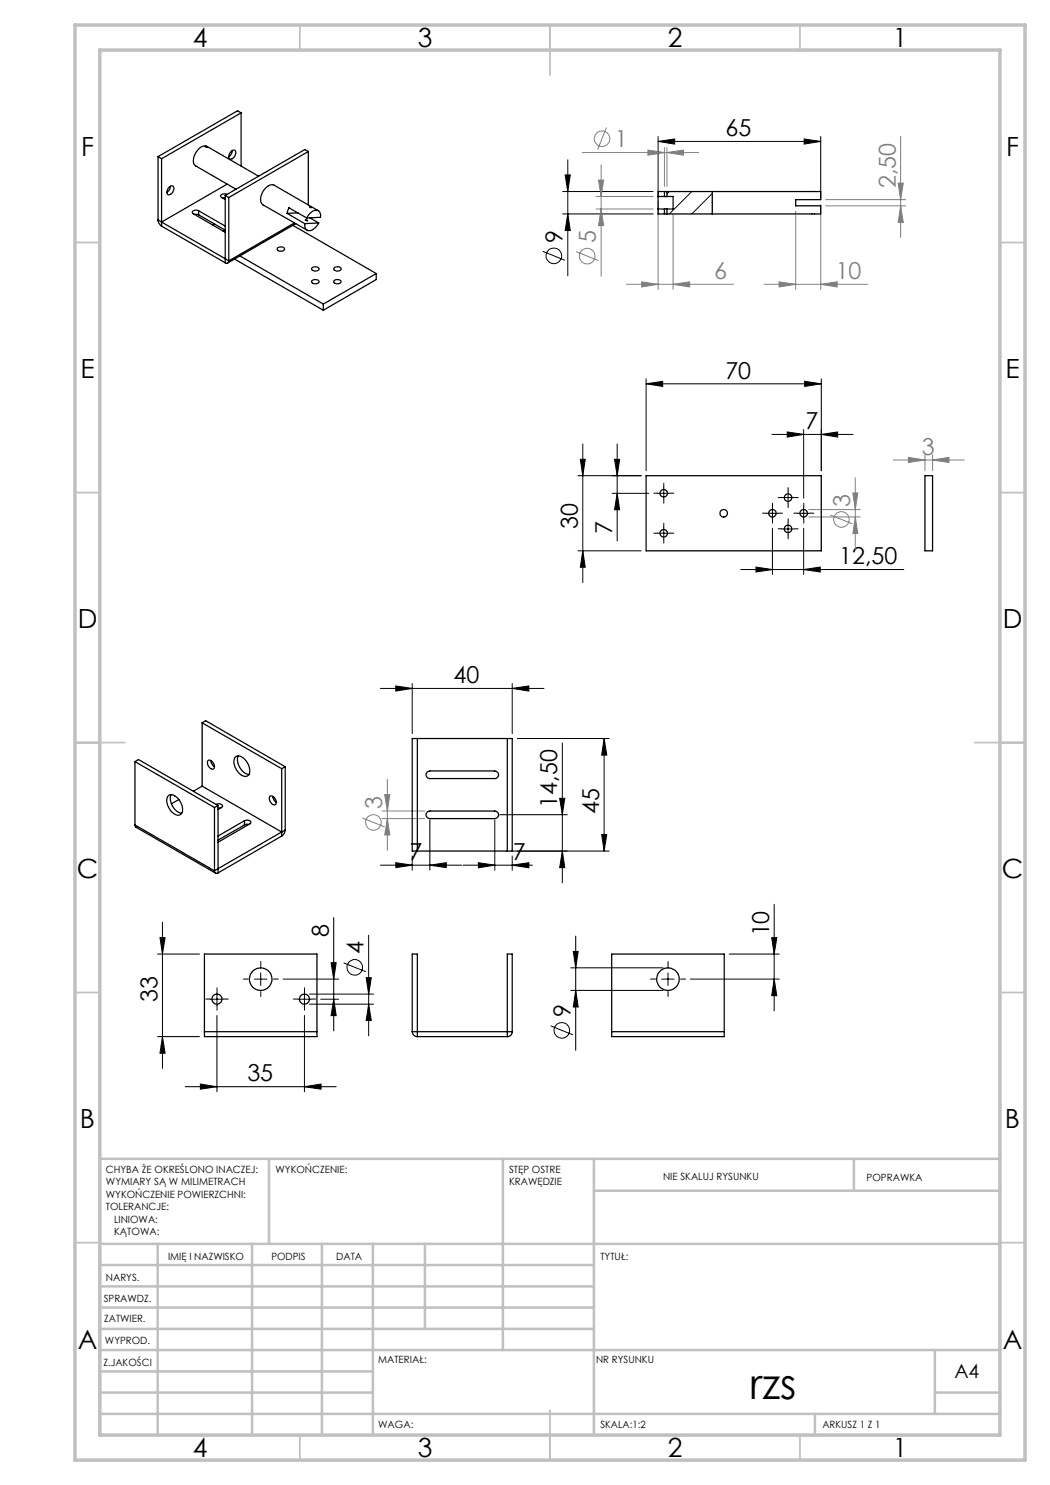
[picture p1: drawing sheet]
<svg xmlns="http://www.w3.org/2000/svg" width="210mm" height="297mm" viewBox="0 0 210 297" stroke-linecap="round" stroke-linejoin="round" font-family="sans-serif">
<g fill="none" stroke="#000" stroke-width=".2">
<path d="M112.5 38.3h18.1M113 35h1.1l-.5 3.3zM113.6 32v23.2M131.6 28.3l3.3-.5v1zM131.6 27.3v12.2M131.6 28.3h32.5M160.8 27.8l3.3 .5-3.3 .5zM164.1 27.3v12.2M108.5 50.3l4.5 1.8M112.5 42.8h18.1M113.6 42.8l.5 3.3h-1.1zM129.2 76.8l3.3-.5v1z"/>
<path d="M129.2 75.8v18.4M129.2 76.8h35.1M160.9 76.3l3.4 .5-3.4 .5zM164.3 75.8v18.4M116.1 91.9h1l-.5 3.2zM116.6 88.8v27.7M122.4 98.7h7.4M122.9 91.9h1l-.5 3.2zM123.4 88.8v19.4M123.4 98.7l.5 3.2h-1zM128.2 95.1h-12.6M131.5 98.7h2.5"/>
<path d="M132.8 97.4v2.5M154.4 86.9h16.2M156.4 99.5h2.5M157.4 86.4l3.3 .5-3.3 .5zM157.6 98.3v2.5M160.7 85.9v13.8M164.3 86.9l3.2-.5v1zM115.6 110.2h12.6M116.6 110.2l.5 3.2h-1zM131.5 106.6h2.5M132.8 105.4v2.5M148.1 113.9h32.7"/>
<path d="M151.2 113.4l3.3 .5-3.3 .5zM153.2 102.7h2.6M154.5 101.4v2.5M154.5 105.7v9.2M156.4 105.8h2.5M157.6 104.5v2.5M159.5 102.7h2.5M160.7 101.4v2.5M160.7 113.9l3.3-.5v1zM160.7 105.7v9.2M76.1 137.7h32.7M79.2 137.2l3.2 .5-3.2 .5z"/>
<path d="M82.4 136.7v10M102.4 137.7l3.4-.5v1zM102.4 136.7v10M103.5 147.7h18.3M111.9 159.7h1.1l-.5 3.2zM112.5 148.6v28M120.8 147.7v22.5M120.8 147.7l.6 3.3h-1.1zM76.1 173h16.2M79.2 172.5l3.2 .5-3.2 .5zM82.4 171.2v2.8M86 173l3.3-.5v1z"/>
<path d="M86 164v10M92.6 173h13.9M95.7 172.5l3.3 .5-3.3 .6zM99 164v10.1M99.9 162.9h13.6M102.4 173l3.4-.5v1.1zM102.4 171.2v2.9M112.5 170.2l.5 3.3h-1.1zM120.3 166.9h1.1l-.6 3.3zM121.8 170.2h-19.4M31.5 190.8h8.4M32 187.5h1l-.5 3.3z"/>
<path d="M32.5 184.5v29.2M42.1 199.8h2.5M43.4 198.6v2.5M50.9 195.8h2.5M52.1 194.6v2.5M56.6 195.8h11.1M59.7 199.8h2.4M60.9 198.6v2.5M61.9 198.8h12.8M64.1 199.8h3.6M66.2 192.5h1l-.5 3.3zM66.7 183.5v22.7"/>
<path d="M66.7 199.8l.5 3.3h-1zM68.7 192.6l4.5 1.7M73.2 195.5h1.1l-.6 3.3zM73.7 187v20.2M114.2 198.1h18.4M114.2 193.6h18.4M114.7 190.3h.9l-.5 3.3zM115.1 187.2v22.9M115.1 198.1l.5 3.3h-.9zM132.3 195.8h2.5M133.6 194.6v2.5M138.1 195.8h17.8"/>
<path d="M145.8 190.8h10.1M154.3 187.5h1.1l-.6 3.3zM154.8 180.9v21.3M154.8 195.8l.6 3.3h-1.1zM31.5 207.3h8.4M32.5 207.3l.5 3.3h-1zM37 217.3h30.2M40.1 216.8l3.3 .5-3.3 .5zM43.4 203.1v15.2M60.9 217.3l3.3-.5v1zM60.9 203.1v15.2M61.9 200.8h12.8"/>
<path d="M73.7 200.8l.6 3.3h-1.1zM110.1 205.2l4.5 1.8"/>
<circle cx="110.8" cy="51.2" r="1.55"/>
<circle cx="71" cy="193.5" r="1.56"/>
<circle cx="112.4" cy="206.1" r="1.56"/>
</g>
<g fill="none" stroke="#808080" stroke-width=".2">
<path d="M116.4 30.5h23.3M119.2 39.3h11.4M119.7 36h1l-.5 3.3zM120.2 32.9v22.3M121.3 25.5l-1.8 4.4M129.6 30l3.3 .5-3.3 .5zM132.9 29.5v7.8M133.4 30.5l3.3-.5v1zM133.4 29.5v7.8M165.1 39.9h16.1M179.6 36.6h1.1l-.6 3.3zM180.1 27.3v20.2"/>
<path d="M115.2 50.3l4.5 1.8M119.2 41.8h11.4M120.2 41.8l.5 3.3h-1zM125.3 56.9h21.4M128.3 56.4l3.3 .5-3.3 .5zM131.6 40.3v17.6M134.6 56.9l3.3-.5v1zM134.6 42.8v15.1M152.8 56.9h20.8M155.8 56.4l3.3 .5-3.3 .5zM159.1 42.2v15.7M164.1 56.9l3.3-.5v1z"/>
<path d="M164.1 40.9v17M165.1 41.2h16.1M180.1 41.2l.6 3.3h-1.1zM170.6 98.6h1l-.5 3.3zM171.1 95.6v14.1M178.6 92h14.3M181.7 91.5l3.3 .5-3.3 .5zM185 91v3.2M186.5 92l3.3-.5v1zM186.5 91v3.2M161.7 101.9h10.3M161.7 103.4h10.3"/>
<path d="M166.1 103l4.4 1.8M171.1 103.4l.5 3.3h-1zM76.9 158.9h1.1l-.5 3.3zM77.5 155.9v14.2M72.5 163.6l4.4 1.8M76.4 163.7h8.5M76.4 162.2h8.5M77.5 163.7l.5 3.3h-1.1z"/>
<circle cx="120.4" cy="27.7" r="1.56"/>
<circle cx="117.4" cy="51.2" r="1.55"/>
<circle cx="168.3" cy="103.9" r="1.56"/>
<circle cx="74.7" cy="164.5" r="1.55"/>
</g>
<g fill="none" stroke="#000" stroke-width=".2" stroke-dasharray="15.2 1.3 1.3 1.3">
<path d="M131.5 98.6h-.7M132.8 97.4v-.8M132.8 99.9v.7M134 98.6h.8M156.4 99.5h-.8M157.6 98.3v-.8M158.9 99.5h.7M131.5 106.6h-.7M132.8 105.4v-.8M132.8 107.9v.7M134 106.6h.8M153.3 102.6h-.8"/>
<path d="M154.5 101.4v-.8M154.5 103.9v.7M155.8 102.6h.7M156.4 105.8h-.8M157.6 104.5v-.7M157.6 107v.8M157.6 100.8v.7M158.9 105.8h.7M159.5 102.6h-.7M160.8 101.4v-.8M160.8 103.9v.7M162 102.6h.8"/>
<path d="M42.2 199.8h-1M43.4 198.6v-1M44.7 199.8h1M49.7 195.8h-1M52.2 193.3v-1M52.2 198.3v1M54.7 195.8h1M59.7 199.8h-1M60.9 198.6v-1M62.2 199.8h1M131.1 195.8h-1M133.6 193.3v-1"/>
<path d="M133.6 198.3v1M136.1 195.8h1M43.4 201.1v1M60.9 201.1v1"/>
</g>
<g fill="none" stroke="#c0c0c0" stroke-width=".35">
<path d="M60 5v5M110 5v10M160 5v5M15 48.5h5M200 48.5h5M15 98.5h5M200 98.5h5M15 148.5h10M195 148.5h10M15 198.5h5M200 198.5h5M15 248.5h5"/>
<path d="M200 248.5h5M60 287v5M110 282v10M160 287v5"/>
</g>
<g fill="none" stroke="#c0c0c0" stroke-width=".5">
<path d="M53.8 231.8v17M100.6 231.8v38.2M118.8 231.8v55.2M118.8 238.2h81.2M170.8 231.8v6.4M200 231.8h-180v55.2M20 248.8h180M20 257.3h98.8M20 253h98.8M31.5 248.8v38.2M50.4 248.8v38.2M64.4 248.8v38.2"/>
<path d="M74.6 248.8v38.2M85 248.8v17M20 265.8h98.8M20 261.5h98.8M20 278.5h54.6M20 274.3h54.6M20 270h180M187 278.5h13M187 270v12.8M20 282.8h180M163 282.8v4.2"/>
</g>
<path d="M15 5h190v287h-190zM20 10h180v277h-180z" fill="none" stroke="#c0c0c0" stroke-width=".7"/>
<g fill="#000">
<path d="M113 35h1.1l-.5 3.3zM113.6 42.8l.5 3.3h-1.1zM116.1 91.9h1l-.5 3.2zM116.6 110.2l.5 3.2h-1zM32 187.5h1l-.5 3.3zM32.5 207.3l.5 3.3h-1zM111.9 159.7h1.1l-.5 3.2zM112.5 170.2l.5 3.3h-1.1z"/>
<path d="M131.6 28.3l3.3-.5v1zM160.8 27.8l3.3 .5-3.3 .5zM129.2 76.8l3.3-.5v1zM160.9 76.3l3.4 .5-3.4 .5zM95.7 172.5l3.3 .5-3.3 .6zM102.4 173l3.4-.5v1.1z"/>
<path d="M123.4 98.7l.5 3.2h-1zM122.9 91.9h1l-.5 3.2zM73.7 200.8l.6 3.3h-1.1zM73.2 195.5h1.1l-.6 3.3zM66.7 199.8l.5 3.3h-1zM66.2 192.5h1l-.5 3.3zM115.1 198.1l.5 3.3h-.9zM114.7 190.3h.9l-.5 3.3zM154.8 195.8l.6 3.3h-1.1zM154.3 187.5h1.1l-.6 3.3zM120.3 166.9h1.1l-.6 3.3zM120.8 147.7l.6 3.3h-1.1z"/>
<path d="M157.4 86.4l3.3 .5-3.3 .5zM164.3 86.9l3.2-.5v1z"/>
<path d="M160.7 113.9l3.3-.5v1zM151.2 113.4l3.3 .5-3.3 .5zM60.9 217.3l3.3-.5v1zM40.1 216.8l3.3 .5-3.3 .5z"/>
<path d="M102.4 137.7l3.4-.5v1zM79.2 137.2l3.2 .5-3.2 .5zM86 173l3.3-.5v1zM79.2 172.5l3.2 .5-3.2 .5z"/>
</g>
<g fill="#808080">
<path d="M133.4 30.5l3.3-.5v1zM129.6 30l3.3 .5-3.3 .5z"/>
<path d="M134.6 56.9l3.3-.5v1zM128.3 56.4l3.3 .5-3.3 .5z"/>
<path d="M155.8 56.4l3.3 .5-3.3 .5zM164.1 56.9l3.3-.5v1z"/>
<path d="M181.7 91.5l3.3 .5-3.3 .5zM186.5 92l3.3-.5v1z"/>
<path d="M77.5 163.7l.5 3.3h-1.1zM76.9 158.9h1.1l-.5 3.3z"/>
<path d="M119.7 36h1l-.5 3.3zM120.2 41.8l.5 3.3h-1z"/>
<path d="M179.6 36.6h1.1l-.6 3.3zM180.1 41.2l.6 3.3h-1.1zM170.6 98.6h1l-.5 3.3zM171.1 103.4l.5 3.3h-1z"/>
</g>
<g fill="none" stroke="#000" stroke-width=".25">
<path d="M31.6 31.3v12.7M31.6 31.3l.7 .4M32.3 31.7v13.5M33.8 37.4a.54 .54 0 0 1 .8-.2 .54 .54 0 0 1 .1 .8 .83 .83 0 0 1-1.3 .8v-.6zM34.1 37.2a1.49 1.49 0 0 1-.7 1.3M41 29.3l.5 .2zM45 39.6h-.4M45 39.1l.8 .4M45 39.1v13.5M45.4 38.9a.85 .85 0 0 0-1.3 .4l.9 .6M45.4 36.8l-13.1 7.6M45.8 39.5v12.7"/>
<path d="M46.2 30.3a.53 .53 0 0 1 .8-.2 .53 .53 0 0 1 .1 .8 .85 .85 0 0 1-.4 .8 .85 .85 0 0 1-.9-.1v-.7zM46.5 30.1a1.62 1.62 0 0 1-.7 1.2M48.2 22.6l-15.9 9.1M48.2 22.6v10.6M48.2 22.6l-.7-.4-15.9 9.1M51.7 35.2l-10.3-5.9a1.97 1.97 0 0 0-2.3 1.3 1.97 1.97 0 0 0 .1 2.6l8 4.6M61.7 30.3l-15.9 9.2M61.7 30.3v10.7M61.7 30.3l-.7-.4-16 9.2M131.6 39.3v2.5M131.6 39.3h1.3M132.9 38.3h.5"/>
<path d="M132.9 39.3h.5M132.9 38.3h-1.3v1M132.9 38.3v1M133.4 38.3h30.7v1.6h-5v1.3h5v1.6h-30.7M133.4 38.3v1M133.4 39.3h1.2v2.5h-1.2M142.5 38.3v4.5M31.6 44a1.6 1.6 0 0 0 .7 1.2M31.6 44l.7 .4M32.3 44.4l13.5 7.8M32.3 45.2l12.7 7.4M38.9 42.9l.8 .1"/>
<path d="M39.7 42.2a.91 .91 0 0 0-1.2 .2l.2 .4 6.3 3.7M39.7 42.2l5.3 3M39.7 42.2v.8M39.7 43l5.3 3M42.9 44.8l-.4 .2M45 46.1h-.5M45.8 52.2a.44 .44 0 0 1-.3 .4 .44 .44 0 0 1-.5 0M46.9 51.8l17.8 10.3M48 51.2l16.7 9.6M55.5 49.6a.83 .83 0 0 1 1.4 .3 .79 .79 0 0 1-.8 .4 .79 .79 0 0 1-.6-.6zM57.4 42.7l.4-1.1 3.5 2M57.4 42.7l3.6 2"/>
<path d="M58.6 45.1l16.6 9.6M58.9 44.6l-13.1 7.6M59.2 44.7l-13.7 7.9M59.6 42.6l-2.2 .1M61.1 44l.4 .1zM61.9 41.3l.5 .2zM61.9 42.7a1.17 1.17 0 0 1 2.1-.1l.1 .9-2.8 .1zM61.9 43.6l1.8 1M62.3 56.2a.91 .91 0 0 1 1.5 .2 .94 .94 0 0 1-1.5-.1zM62.3 53.7a1.02 1.02 0 0 1 1.5 0 .84 .84 0 0 1-.7 .5 .84 .84 0 0 1-.8-.4zM63.7 42.2l-8.9-5.2a2.33 2.33 0 0 0-2.5 2 1.73 1.73 0 0 0 .3 2l8.8 5M63.7 44.6a2.1 2.1 0 0 1-2.2 1.5l-.5-.5v-.9"/>
<path d="M63.7 44.6l-2.7 .1M66.9 56.1a.88 .88 0 0 1 1.3 .3 .9 .9 0 0 1-1.5-.1zM66.9 53.5a.83 .83 0 0 1 1.3 .4 .88 .88 0 0 1-1.5-.1zM75.2 54.7v1.2l-10.5 6.2M75.2 54.7l-10.5 6.1M131.6 41.8v1h1.3M131.6 41.8h1.3M132.9 42.8h.5M132.9 41.8h.5M132.9 41.8v1M133.4 41.8v1M64.7 60.8v1.3"/>
<path d="M129.2 95.1h35.1v15.1h-35.1zM185 95.1h1.5v15.1h-1.5zM27 152.3v12.7M27 152.3l15.9 9.2M27 152.3l.7-.4 15.9 9.2M33.7 159.2a1.34 1.34 0 0 1 1.9 .5 2.73 2.73 0 0 1 .7 3.1 1.16 1.16 0 0 1-1.8-.3 3 3 0 0 1-1-3.1zM34.2 159a2.96 2.96 0 0 0 2.2 3.6M35.8 159.9l-1.5 .9M40.4 157.2l15.9 9.2M40.4 157.2l-1.7 1.1M40.4 144.6v12.6M40.4 144.6l15.9 9.1"/>
<path d="M40.4 144.6l.7-.5 15.9 9.2M41.6 152.1a.78 .78 0 0 1 1.1 .6l.1 .3a.56 .56 0 0 1-.1 .8 .56 .56 0 0 1-.8-.3l-.4-.8zM42.2 152.1l.1 .5 .6 .7M47 151.5a1.43 1.43 0 0 1 2.2 .7 2.49 2.49 0 0 1 .4 2.9 1.77 1.77 0 0 1-2.3-1.1l-.5-1.4zM47.7 151.2a3 3 0 0 0 2.1 3.7M54 159.3a1.09 1.09 0 0 1 1.3 1.2 .52 .52 0 0 1-.5 .5 .52 .52 0 0 1-.5-.4l-.3-.3a.85 .85 0 0 1 0-1zM54.6 159.3l.2 .8 .5 .4M56.3 153.7v13.5M57 153.3l-.7 .4M57 153.3v12.7M83.5 147.7h-1.1v22.5h1.1M83.5 147.7v22.5"/>
<path d="M83.5 147.7h18M85.4 154.4l.6-.2h13a.76 .76 0 0 1 .7 .8 .76 .76 0 0 1-.7 .7h-13a.77 .77 0 0 1-.7-.5 .77 .77 0 0 1 .1-.8zM101.5 147.7h.9v22.5h-.9M101.5 147.7v22.5M27 165l.2 .4 15.9 9.2M27 165l15.9 9.2M42.9 174.2a.44 .44 0 0 0 .2 .4 .44 .44 0 0 0 .5 0M42.9 161.5v12.7M43.3 160.9l.4-.1h.4a.35 .35 0 0 1 .4 .3 .35 .35 0 0 1-.2 .4l-.7 .4M43.6 161.6h.5M43.6 161.1l-.7 .4M43.6 161.1v13.5"/>
<path d="M48.9 164.1l.6-.1a.43 .43 0 0 1 .6 .2 .43 .43 0 0 1-.1 .6l-6.4 3.6M48.9 164.1l-5.3 3.1M48.9 164.1v.9M48.9 165l-5.3 3M49.7 164.9l-.8 .1M56.3 166.4l-13.4 7.8M56.3 167.2l-12.7 7.4M57 166l-.2 .7-.5 .5M57 166l-.7 .4M83.5 170.2h18M85.4 162.4l.6-.2h13a.76 .76 0 0 1 .7 .8 .76 .76 0 0 1-.7 .7h-13a.77 .77 0 0 1-.7-.5 .77 .77 0 0 1 .1-.8zM40.9 206.3v1h22.5v-1"/>
<path d="M40.9 206.3h22.5M40.9 206.3v-15.5h22.5v15.5M82.4 206.3a1.02 1.02 0 0 0 1.1 1M82.4 206.3h20M82.4 206.3v-15.5h1.1v16.5M83.5 207.3h18M102.4 206.3a.96 .96 0 0 1-.9 1M102.4 206.3v-15.5h-.9v16.5M122.3 206.3v1h22.6v-1M122.3 206.3h22.6M122.3 206.3v-15.5h22.6v15.5"/>
<circle cx="132.7" cy="98.7" r=".75"/>
<circle cx="157.6" cy="99.5" r=".75"/>
<circle cx="132.7" cy="106.7" r=".75"/>
<circle cx="144.7" cy="102.6" r=".75"/>
<circle cx="154.5" cy="102.6" r=".75"/>
<circle cx="157.6" cy="105.8" r=".75"/>
<circle cx="160.7" cy="102.6" r=".75"/>
<circle cx="43.4" cy="199.8" r="1.01"/>
<circle cx="52.2" cy="195.8" r="2.25"/>
<circle cx="60.9" cy="199.8" r="1.01"/>
<circle cx="133.6" cy="195.8" r="2.25"/>
</g>
<path d="M133.9 38.3l-.5 .5M138.4 38.3l-4.5 4.5M142.5 38.7l-4.1 4.1" fill="none" stroke="#000" stroke-width=".2"/>
<text font-size="8.5" x="150" y="279.7">rzs</text>
<g font-size="5.3">
<text x="38.5" y="9.5">4</text>
<text x="83.5" y="9.5">3</text>
<text x="133.6" y="9.5">2</text>
<text x="178.6" y="9.5">1</text>
<text x="16.2" y="31.2">F</text>
<text x="201.2" y="31.2">F</text>
<text x="16.1" y="75.5">E</text>
<text x="201.1" y="75.5">E</text>
<text x="15.5" y="125.5">D</text>
<text x="200.5" y="125.5">D</text>
<text x="15.4" y="175.5">C</text>
<text x="200.4" y="175.5">C</text>
<text x="16" y="225.5">B</text>
<text x="201" y="225.5">B</text>
<text x="15.5" y="269.7">A</text>
<text x="200.5" y="269.7">A</text>
<text x="38.5" y="291.5">4</text>
<text x="83.5" y="291.5">3</text>
<text x="133.6" y="291.5">2</text>
<text x="178.6" y="291.5">1</text>
</g>
<g font-size="4.7" fill="#808080">
<text x="123" y="29.4">1</text>
<text x="179.1" y="37.6" transform="rotate(-90 179.1 37.6)">2,50</text>
<text x="119.2" y="48.6" transform="rotate(-90 119.2 48.6)">5</text>
<text x="142.8" y="55.8">6</text>
<text x="167.1" y="55.8">10</text>
<text x="184.4" y="91">3</text>
<text x="170" y="101.3" transform="rotate(-90 170 101.3)">3</text>
<text x="76.4" y="161.9" transform="rotate(-90 76.4 161.9)">3</text>
</g>
<g font-size="4.7">
<text x="145.1" y="27.3">65</text>
<text x="112.5" y="48.6" transform="rotate(-90 112.5 48.6)">9</text>
<text x="145.1" y="75.7">70</text>
<text x="161.1" y="85.9">7</text>
<text x="115.6" y="105.7" transform="rotate(-90 115.6 105.7)">30</text>
<text x="122.4" y="106.9" transform="rotate(-90 122.4 106.9)">7</text>
<text x="167.8" y="112.9">12,50</text>
<text x="90.7" y="136.7">40</text>
<text x="111.5" y="161.5" transform="rotate(-90 111.5 161.5)">14,50</text>
<text x="119.8" y="162.7" transform="rotate(-90 119.8 162.7)">45</text>
<text x="81.9" y="172">7</text>
<text x="102.6" y="172">7</text>
<text x="65.7" y="187.4" transform="rotate(-90 65.7 187.4)">8</text>
<text x="72.7" y="190.9" transform="rotate(-90 72.7 190.9)">4</text>
<text x="153.8" y="187.3" transform="rotate(-90 153.8 187.3)">10</text>
<text x="31.5" y="200.5" transform="rotate(-90 31.5 200.5)">33</text>
<text x="114.1" y="203.5" transform="rotate(-90 114.1 203.5)">9</text>
<text x="49.5" y="216.3">35</text>
</g>
<text font-size="3.9" x="190.9" y="275.5">A4</text>
<g font-size="2">
<text x="21.2" y="234.6">CHYBA ŻE OKREŚLONO INACZEJ:</text>
<text x="21.2" y="237.1">WYMIARY SĄ W MILIMETRACH</text>
<text x="21.2" y="239.6">WYKOŃCZENIE POWIERZCHNI:</text>
<text x="55.1" y="234.6">WYKOŃCZENIE:</text>
<text x="101.8" y="234.6">STĘP OSTRE</text>
<text x="101.8" y="237.1">KRAWĘDZIE</text>
<text x="132.6" y="236">NIE SKALUJ RYSUNKU</text>
<text x="173.3" y="236.2">POPRAWKA</text>
<text x="21.2" y="242.1">TOLERANCJE:</text>
<text x="22.8" y="244.6">LINIOWA:</text>
<text x="22.8" y="247.1">KĄTOWA:</text>
<text x="33.6" y="251.9">IMIĘ I NAZWISKO</text>
<text x="54.3" y="251.9">PODPIS</text>
<text x="67.2" y="251.9">DATA</text>
<text x="120.1" y="251.9">TYTUŁ:</text>
<text x="21.2" y="256.1">NARYS.</text>
<text x="20.7" y="260.3">SPRAWDZ.</text>
<text x="20.8" y="264.4">ZATWIER.</text>
<text x="21" y="268.8">WYPROD.</text>
<text x="20.7" y="273.1">Z.JAKOŚCI</text>
<text x="75.6" y="272.5">MATERIAŁ:</text>
<text x="119.2" y="272.7">NR RYSUNKU</text>
<text x="75.6" y="285.5">WAGA:</text>
<text x="120.1" y="285.6">SKALA:1:2</text>
<text x="164.5" y="285.6">ARKUSZ 1 Z 1</text>
</g>
</svg>
